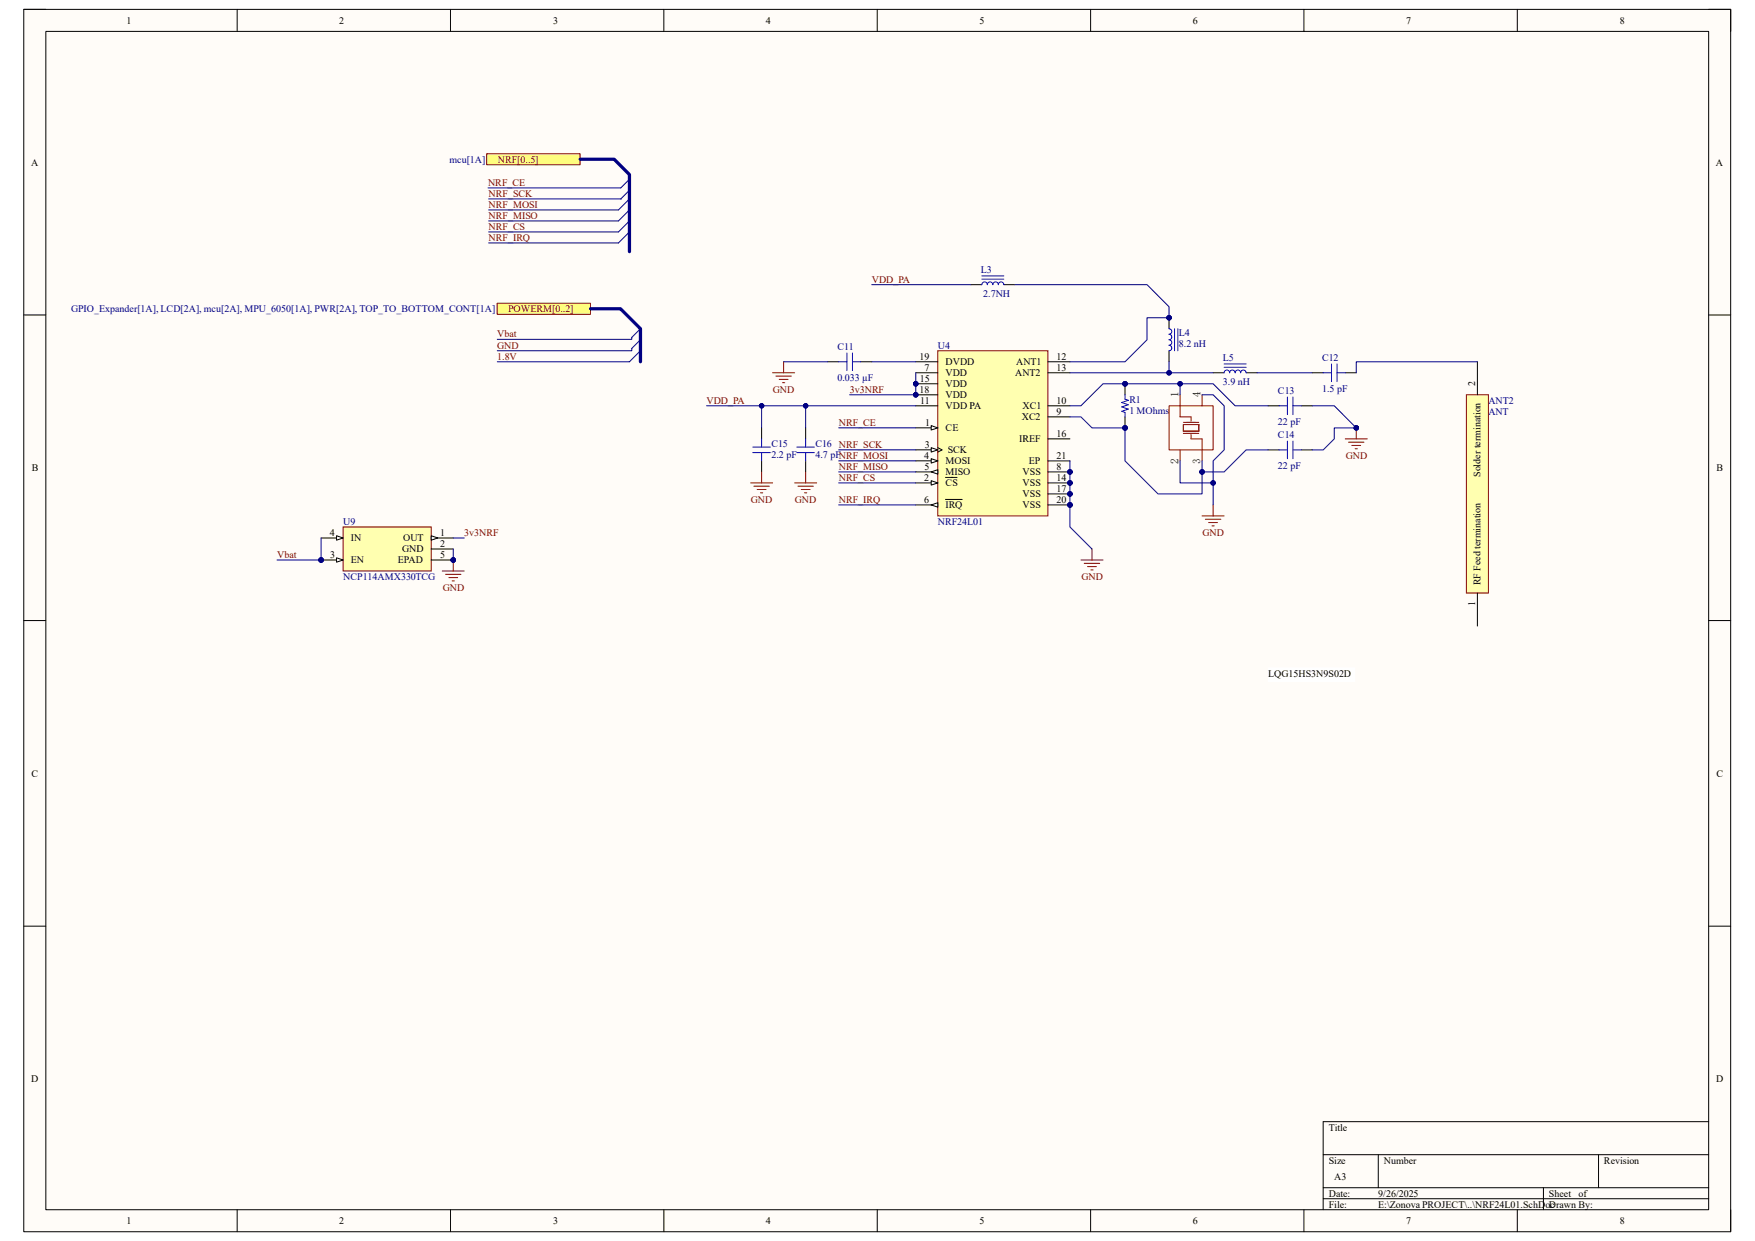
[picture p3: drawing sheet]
<svg xmlns="http://www.w3.org/2000/svg" width="297mm" height="210mm" viewBox="0 0 297 210" stroke-linecap="round" stroke-linejoin="round" font-family="sans-serif">
<path d="M4 1.6h288.9v206.8h-288.9z" fill-rule="evenodd" fill="#fffcf8"/>
<path d="M4 1.6h288.9v206.8h-288.9z" fill="none" stroke="#000" stroke-width=".17"/>
<path d="M7.8 5.3h281.4v199.4h-281.4z" fill-rule="evenodd" fill="#fffcf8"/>
<g fill="none" stroke="#000" stroke-width=".17">
<path d="M4 1.6h3.7M7.8 5.3h281.4v199.4h-281.4zM40.1 1.6v3.7M76.2 1.6v3.7M112.3 1.6v3.7M148.5 1.6v3.7M184.6 1.6v3.7M220.7 1.6v3.7M256.8 1.6v3.7M289.2 1.6h3.7v3.7M4 53.3h3.7M289.2 53.3h3.7"/>
<path d="M4 105h3.8M289.2 105h3.7M4 156.7h3.8M289.2 156.7h3.7M223.9 195.4h65.3M233.3 195.4v5.6M270.5 195.4v5.6M289.2 189.8h-65.3v14.9M40.1 204.7v3.7M76.2 204.7v3.7M112.4 204.7v3.7M148.5 204.7v3.7"/>
<path d="M184.6 204.7v3.7M220.7 204.7v3.7M223.9 201h65.3M223.9 202.9h65.3M256.8 204.7v3.7M261.2 201v3.7M292.9 204.7v3.7"/>
</g>
<circle cx="155" cy="64.9" r=".37" fill="#000080"/>
<circle cx="155" cy="64.9" r=".37" fill="none" stroke="#000080" stroke-width=".17"/>
<circle cx="155" cy="66.8" r=".37" fill="#000080"/>
<circle cx="155" cy="66.8" r=".37" fill="none" stroke="#000080" stroke-width=".17"/>
<circle cx="181.1" cy="79.9" r=".37" fill="#000080"/>
<circle cx="181.1" cy="79.9" r=".37" fill="none" stroke="#000080" stroke-width=".17"/>
<circle cx="181.1" cy="81.7" r=".37" fill="#000080"/>
<circle cx="181.1" cy="81.7" r=".37" fill="none" stroke="#000080" stroke-width=".17"/>
<circle cx="181.1" cy="83.6" r=".37" fill="#000080"/>
<circle cx="181.1" cy="83.6" r=".37" fill="none" stroke="#000080" stroke-width=".17"/>
<circle cx="181.1" cy="85.4" r=".37" fill="#000080"/>
<circle cx="181.1" cy="85.4" r=".37" fill="none" stroke="#000080" stroke-width=".17"/>
<path d="M158.7 59.4h18.6v27.9h-18.6z" fill-rule="evenodd" fill="#ffffb0"/>
<path d="M158.7 59.4h18.6v27.9h-18.6z" fill="none" stroke="#800000" stroke-width=".17"/>
<path d="M155 61.2h3.7M155 63.1h3.7M155 64.9h3.7" fill="none" stroke="#000" stroke-width=".17"/>
<circle cx="155" cy="64.9" r=".37" fill="#000080"/>
<circle cx="155" cy="64.9" r=".37" fill="none" stroke="#000080" stroke-width=".17"/>
<path d="M155 66.8h3.7" fill="none" stroke="#000" stroke-width=".17"/>
<circle cx="155" cy="66.8" r=".37" fill="#000080"/>
<circle cx="155" cy="66.8" r=".37" fill="none" stroke="#000080" stroke-width=".17"/>
<path d="M155 68.7h3.7M177.3 68.7h3.8M177.3 70.5h3.8M177.3 61.2h3.8M177.3 63.1h3.8M155 81.7h3.7" fill="none" stroke="#000" stroke-width=".17"/>
<path d="M157.6 81.3l1.1 .4-1.1 .4z" fill="#f8fcff"/>
<path d="M155 72.4h3.7M157.6 81.3l1.1 .4-1.1 .4zM160 80.8h2" fill="none" stroke="#000" stroke-width=".17"/>
<path d="M157.6 72l1.1 .4-1.1 .4z" fill="#f8fcff"/>
<path d="M157.6 72l1.1 .4-1.1 .4zM177.3 78h3.8M177.3 74.3h3.8M155 85.4h3.7" fill="none" stroke="#000" stroke-width=".17"/>
<path d="M157.6 85.4l1.1-.3v.7z" fill="#f8fcff"/>
<path d="M155 79.9h3.7M157.6 85.4l1.1-.3v.7zM160 84.5h2.8" fill="none" stroke="#000" stroke-width=".17"/>
<path d="M157.6 79.9l1.1-.4v.7z" fill="#f8fcff"/>
<path d="M155 78h3.7M157.6 79.9l1.1-.4v.7z" fill="none" stroke="#000" stroke-width=".17"/>
<path d="M157.6 77.6l1.1 .4-1.1 .4z" fill="#f8fcff"/>
<path d="M155 76.1h3.7M157.6 77.6l1.1 .4-1.1 .4z" fill="none" stroke="#000" stroke-width=".17"/>
<path d="M157.6 75.8l1.1 .3-1.1 .4z" fill="#f8fcff"/>
<path d="M157.6 75.8l1.1 .3-1.1 .4zM158.7 75.8l.8 .3-.8 .4M177.3 79.9h3.8" fill="none" stroke="#000" stroke-width=".17"/>
<circle cx="181.1" cy="79.9" r=".37" fill="#000080"/>
<circle cx="181.1" cy="79.9" r=".37" fill="none" stroke="#000080" stroke-width=".17"/>
<path d="M177.3 81.7h3.8" fill="none" stroke="#000" stroke-width=".17"/>
<circle cx="181.1" cy="81.7" r=".37" fill="#000080"/>
<circle cx="181.1" cy="81.7" r=".37" fill="none" stroke="#000080" stroke-width=".17"/>
<path d="M177.3 83.6h3.8" fill="none" stroke="#000" stroke-width=".17"/>
<circle cx="181.1" cy="83.6" r=".37" fill="#000080"/>
<circle cx="181.1" cy="83.6" r=".37" fill="none" stroke="#000080" stroke-width=".17"/>
<path d="M177.3 85.4h3.8" fill="none" stroke="#000" stroke-width=".17"/>
<circle cx="181.1" cy="85.4" r=".37" fill="#000080"/>
<circle cx="181.1" cy="85.4" r=".37" fill="none" stroke="#000080" stroke-width=".17"/>
<path d="M248.2 66.8h3.7v33.6h-3.7z" fill-rule="evenodd" fill="#ffffb0"/>
<path d="M248.2 66.8h3.7v33.6h-3.7z" fill="none" stroke="#800000" stroke-width=".17"/>
<path d="M205.3 63.1h1.9M210.9 63.1h1.9M250 61.2v5.6M250 100.4v5.5" fill="none" stroke="#000" stroke-width=".17"/>
<path d="M207.2 62.2h3.7M207.2 61.6h3.7M207.2 63.1a.47 .47 0 0 1 .4-.5 .47 .47 0 0 1 .5 .5 .47 .47 0 0 1 .5-.5 .47 .47 0 0 1 .4 .5 .47 .47 0 0 1 .5-.5 .47 .47 0 0 1 .5 .5 .47 .47 0 0 1 .4-.5 .47 .47 0 0 1 .5 .5" fill="none" stroke="#00f" stroke-width=".17"/>
<circle cx="197.8" cy="53.8" r=".37" fill="#000080"/>
<circle cx="197.8" cy="53.8" r=".37" fill="none" stroke="#000080" stroke-width=".17"/>
<path d="M197.8 53.8v1.8M197.8 59.4v1.8" fill="none" stroke="#000" stroke-width=".17"/>
<circle cx="197.8" cy="53.8" r=".37" fill="#000080"/>
<circle cx="197.8" cy="53.8" r=".37" fill="none" stroke="#000080" stroke-width=".17"/>
<g fill="none" stroke="#00f" stroke-width=".17">
<path d="M143.3 59.7v3M144.3 59.7v3M166.2 48.2a.47 .47 0 0 1 .4-.5 .47 .47 0 0 1 .5 .5 .47 .47 0 0 1 .5-.5 .47 .47 0 0 1 .4 .5 .47 .47 0 0 1 .5-.5 .47 .47 0 0 1 .5 .5 .47 .47 0 0 1 .4-.5 .47 .47 0 0 1 .5 .5M166.2 47.2h3.7M166.2 46.7h3.7M197.8 55.6a.47 .47 0 0 1 .5 .5 .47 .47 0 0 1-.5 .5 .47 .47 0 0 1 .5 .4 .47 .47 0 0 1-.5 .5 .47 .47 0 0 1 .5 .5 .47 .47 0 0 1-.5 .4 .47 .47 0 0 1 .5 .5 .47 .47 0 0 1-.5 .5M198.8 55.6v3.8M199.3 55.6v3.8M127.4 75.7h3M127.4 76.6h3M128.9 74.3v1.4M128.9 76.6v1.4"/>
<path d="M134.9 75.7h2.9M134.9 76.6h2.9M136.3 74.3v1.4M136.3 76.6v1.4M141.9 61.2h1.4M144.3 61.2h1.4M216.5 68.7h1.4M216.5 76.1h1.4M217.9 67.2v3M217.9 74.6v3M218.8 68.7h1.4M218.8 67.2v3"/>
<path d="M218.8 74.6v3M218.8 76.1h1.4M223.9 63.1h1.4M225.3 61.6v3M226.3 63.1h1.4M226.3 61.6v3"/>
</g>
<g fill="none" stroke="#000" stroke-width=".17">
<path d="M164.3 48.2h1.9M169.9 48.2h1.9M128.9 72.4v1.9M128.9 78v1.9M136.3 72.4v1.9M136.3 78v1.9M140.1 61.2h1.8M145.7 61.2h1.8M214.6 68.7h1.9M214.6 76.1h1.9M220.2 68.7h1.9M220.2 76.1h1.9"/>
<path d="M222.1 63.1h1.8M227.7 63.1h1.8"/>
</g>
<path d="M128.9 79.9v1.8M136.3 79.9v1.8M127 81.7h3.8M127.6 82.3h2.6M128.1 82.8h1.5M128.7 83.4h.4M134.5 81.7h3.7M135 82.3h2.6M135.6 82.8h1.5M136.2 83.4h.3" fill="none" stroke="#800000" stroke-width=".17"/>
<circle cx="190.4" cy="64.9" r=".37" fill="#000080"/>
<circle cx="190.4" cy="64.9" r=".37" fill="none" stroke="#000080" stroke-width=".17"/>
<circle cx="190.4" cy="72.4" r=".37" fill="#000080"/>
<circle cx="190.4" cy="72.4" r=".37" fill="none" stroke="#000080" stroke-width=".17"/>
<path d="M190.4 64.9v1.9" fill="none" stroke="#000" stroke-width=".17"/>
<circle cx="190.4" cy="64.9" r=".37" fill="#000080"/>
<circle cx="190.4" cy="64.9" r=".37" fill="none" stroke="#000080" stroke-width=".17"/>
<path d="M190.4 70.5v1.9" fill="none" stroke="#000" stroke-width=".17"/>
<circle cx="190.4" cy="72.4" r=".37" fill="#000080"/>
<circle cx="190.4" cy="72.4" r=".37" fill="none" stroke="#000080" stroke-width=".17"/>
<path d="M190.4 66.8v.8l.6 .1-1.2 .4 1.2 .4-1.2 .4 1.2 .3-1.2 .4 .6 .2v.7" fill="none" stroke="#00f" stroke-width=".17"/>
<path d="M227.7 74.3h3.7M228.2 74.8h2.6M228.8 75.4h1.5M229.3 75.9h.4M229.5 72.4v1.9" fill="none" stroke="#800000" stroke-width=".17"/>
<circle cx="229.5" cy="72.4" r=".37" fill="#000080"/>
<circle cx="229.5" cy="72.4" r=".37" fill="none" stroke="#000080" stroke-width=".17"/>
<path d="M130.8 63.1h3.7M131.3 63.6h2.6M131.9 64.2h1.5M132.4 64.8h.4M132.6 61.2v1.9M182.9 94.8h3.8M183.5 95.3h2.6M184.1 95.9h1.4M184.6 96.4h.4M184.8 92.9v1.9" fill="none" stroke="#800000" stroke-width=".17"/>
<path d="M82.4 26h15.8v1.9h-15.8z" fill-rule="evenodd" fill="#ffff80"/>
<path d="M82.4 26h15.8v1.9h-15.8zM203.4 87.3h3.8M204 87.9h2.6M204.6 88.4h1.4M205.1 89h.4M205.3 85.4v1.9" fill="none" stroke="#800000" stroke-width=".17"/>
<path d="M106.5 30.3l-1.4 1.5M106.5 32.2l-1.4 1.5M106.5 33.7l-1.8 1.8M106.5 35.5l-1.8 1.9M106.5 37.4l-1.8 1.9M106.5 39.3l-1.8 1.8M197.8 61.2v1.9M212.8 63.1h9.3M250 61.2h-20.5v1.9" fill="none" stroke="#000080" stroke-width=".17"/>
<path d="M197.8 68.7h7.5v7.4h-7.5zM199.7 68.7v1.8h1.9v.8M200.3 71.5h2.6M200.3 71.9h2.6v1.1h-2.6zM200.3 73.3h2.6M201.6 73.5v.8h1.8v1.8" fill="none" stroke="#a00000" stroke-width=".17"/>
<path d="M199.7 66.8v1.9M199.7 76.1v1.9M203.4 66.8v1.9M203.4 76.1v1.9" fill="none" stroke="#800" stroke-width=".17"/>
<circle cx="197.8" cy="63.1" r=".37" fill="#000080"/>
<g fill="none" stroke="#000080" stroke-width=".17">
<path d="M147.5 48.2h16.8M190.4 64.9h-3.7l-3.8 3.8h-1.8"/>
<circle cx="197.8" cy="63.1" r=".37"/>
</g>
<circle cx="190.4" cy="64.9" r=".37" fill="#000080"/>
<g fill="none" stroke="#000080" stroke-width=".17">
<path d="M181.1 70.5h1.8l1.9 1.9h5.6"/>
<circle cx="190.4" cy="64.9" r=".37"/>
</g>
<circle cx="190.4" cy="72.4" r=".37" fill="#000080"/>
<g fill="none" stroke="#000080" stroke-width=".17">
<path d="M222.1 68.7h3.7l3.7 3.7"/>
<circle cx="190.4" cy="72.4" r=".37"/>
</g>
<circle cx="229.5" cy="72.4" r=".37" fill="#000080"/>
<g fill="none" stroke="#000080" stroke-width=".17">
<path d="M229.5 72.4h-3.7v1.9l-1.9 1.8h-1.8"/>
<circle cx="229.5" cy="72.4" r=".37"/>
</g>
<circle cx="229.5" cy="72.4" r=".37" fill="#000080"/>
<g fill="none" stroke="#000080" stroke-width=".17">
<path d="M132.6 61.2h7.5M147.5 61.2h7.5M155 63.1v3.7h-11.2"/>
<circle cx="229.5" cy="72.4" r=".37"/>
</g>
<circle cx="155" cy="64.9" r=".37" fill="#000080"/>
<circle cx="155" cy="64.9" r=".37" fill="none" stroke="#000080" stroke-width=".17"/>
<circle cx="155" cy="66.8" r=".37" fill="#000080"/>
<g fill="none" stroke="#000080" stroke-width=".17">
<path d="M128.9 68.7v3.7"/>
<circle cx="155" cy="66.8" r=".37"/>
</g>
<circle cx="128.9" cy="68.7" r=".37" fill="#000080"/>
<g fill="none" stroke="#000080" stroke-width=".17">
<path d="M136.3 68.7v3.7"/>
<circle cx="128.9" cy="68.7" r=".37"/>
</g>
<circle cx="136.3" cy="68.7" r=".37" fill="#000080"/>
<g fill="none" stroke="#000080" stroke-width=".17">
<path d="M141.9 72.4h13.1M141.9 76.1h13.1M141.9 78h13.1M141.9 79.9h13.1M181.1 78v7.4M141.9 81.7h13.1M141.9 85.4h13.1"/>
<circle cx="136.3" cy="68.7" r=".37"/>
</g>
<circle cx="181.1" cy="79.9" r=".37" fill="#000080"/>
<circle cx="181.1" cy="79.9" r=".37" fill="none" stroke="#000080" stroke-width=".17"/>
<circle cx="181.1" cy="81.7" r=".37" fill="#000080"/>
<circle cx="181.1" cy="81.7" r=".37" fill="none" stroke="#000080" stroke-width=".17"/>
<circle cx="181.1" cy="83.6" r=".37" fill="#000080"/>
<circle cx="181.1" cy="83.6" r=".37" fill="none" stroke="#000080" stroke-width=".17"/>
<circle cx="181.1" cy="85.4" r=".37" fill="#000080"/>
<g fill="none" stroke="#000080" stroke-width=".17">
<path d="M181.1 85.4v3.8l3.7 3.7"/>
<circle cx="181.1" cy="85.4" r=".37"/>
</g>
<circle cx="181.1" cy="85.4" r=".37" fill="#000080"/>
<g fill="none" stroke="#000080" stroke-width=".17">
<path d="M82.6 31.8h22.5M82.7 33.7h22.5M82.7 35.5h22M82.7 37.4h22M82.7 39.3h22M82.7 41.1h22M190.4 72.4v5.6l5.6 5.6h7.4v-3.7"/>
<circle cx="181.1" cy="85.4" r=".37"/>
</g>
<circle cx="190.4" cy="72.4" r=".37" fill="#000080"/>
<circle cx="190.4" cy="72.4" r=".37" fill="none" stroke="#000080" stroke-width=".17"/>
<circle cx="203.4" cy="79.9" r=".37" fill="#000080"/>
<g fill="none" stroke="#000080" stroke-width=".17">
<path d="M214.6 76.1h-3.7l-3.7 3.8h-3.8"/>
<circle cx="203.4" cy="79.9" r=".37"/>
</g>
<circle cx="203.4" cy="79.9" r=".37" fill="#000080"/>
<g fill="none" stroke="#000080" stroke-width=".17">
<path d="M199.7 64.9v1.9"/>
<circle cx="203.4" cy="79.9" r=".37"/>
</g>
<circle cx="199.7" cy="64.9" r=".37" fill="#000080"/>
<g fill="none" stroke="#000080" stroke-width=".17">
<path d="M203.4 78v1.9"/>
<circle cx="199.7" cy="64.9" r=".37"/>
</g>
<circle cx="203.4" cy="79.9" r=".37" fill="#000080"/>
<g fill="none" stroke="#000080" stroke-width=".17">
<path d="M203.4 66.8h1.9l1.9 1.9v7.4l-1.9 1.9v3.7h-5.6v-3.7"/>
<circle cx="203.4" cy="79.9" r=".37"/>
</g>
<circle cx="205.3" cy="81.7" r=".37" fill="#000080"/>
<g fill="none" stroke="#000080" stroke-width=".17">
<path d="M205.3 81.7v3.7"/>
<circle cx="205.3" cy="81.7" r=".37"/>
</g>
<circle cx="205.3" cy="81.7" r=".37" fill="#000080"/>
<g fill="none" stroke="#000080" stroke-width=".17">
<path d="M119.6 68.7h35.4"/>
<circle cx="205.3" cy="81.7" r=".37"/>
</g>
<circle cx="128.9" cy="68.7" r=".37" fill="#000080"/>
<circle cx="128.9" cy="68.7" r=".37" fill="none" stroke="#000080" stroke-width=".17"/>
<circle cx="136.3" cy="68.7" r=".37" fill="#000080"/>
<g fill="none" stroke="#000080" stroke-width=".17">
<path d="M171.8 48.2h22.3l3.7 3.7v1.9h-3.7v3.7l-3.7 3.7h-9.3"/>
<circle cx="136.3" cy="68.7" r=".37"/>
</g>
<circle cx="197.8" cy="53.8" r=".37" fill="#000080"/>
<g fill="none" stroke="#000080" stroke-width=".17">
<path d="M181.1 63.1h24.2"/>
<circle cx="197.8" cy="53.8" r=".37"/>
</g>
<circle cx="197.8" cy="63.1" r=".37" fill="#000080"/>
<g fill="none" stroke="#000080" stroke-width=".17">
<path d="M190.4 64.9h14.9l3.7 3.8h5.6"/>
<circle cx="197.8" cy="63.1" r=".37"/>
</g>
<circle cx="190.4" cy="64.9" r=".37" fill="#000080"/>
<circle cx="190.4" cy="64.9" r=".37" fill="none" stroke="#000080" stroke-width=".17"/>
<circle cx="199.7" cy="64.9" r=".37" fill="#000080"/>
<circle cx="199.7" cy="64.9" r=".37" fill="none" stroke="#000080" stroke-width=".17"/>
<path d="M98.2 27h5.7l2.6 2.5v13.1" fill="none" stroke="#000080" stroke-width=".55"/>
<path d="M74.8 96.6h3.8M75.4 97.2h2.6M76 97.8h1.5M76.5 98.3h.4M76.7 94.8v1.8" fill="none" stroke="#800000" stroke-width=".17"/>
<circle cx="76.7" cy="94.8" r=".37" fill="#000080"/>
<circle cx="76.7" cy="94.8" r=".37" fill="none" stroke="#000080" stroke-width=".17"/>
<circle cx="54.3" cy="94.8" r=".37" fill="#000080"/>
<circle cx="54.3" cy="94.8" r=".37" fill="none" stroke="#000080" stroke-width=".17"/>
<circle cx="76.7" cy="94.8" r=".37" fill="#000080"/>
<circle cx="76.7" cy="94.8" r=".37" fill="none" stroke="#000080" stroke-width=".17"/>
<path d="M58.1 89.2h14.9v7.4h-14.9z" fill-rule="evenodd" fill="#ffffb0"/>
<path d="M58.1 89.2h14.9v7.4h-14.9z" fill="none" stroke="#800000" stroke-width=".17"/>
<path d="M54.3 91h3.8" fill="none" stroke="#000" stroke-width=".17"/>
<path d="M57 90.7l1.1 .3-1.1 .4z" fill="#f8fcff"/>
<path d="M54.3 94.8h3.8M57 90.7l1.1 .3-1.1 .4z" fill="none" stroke="#000" stroke-width=".17"/>
<path d="M57 94.4l1.1 .4-1.1 .3z" fill="#f8fcff"/>
<path d="M57 94.4l1.1 .4-1.1 .3z" fill="none" stroke="#000" stroke-width=".17"/>
<circle cx="54.3" cy="94.8" r=".37" fill="#000080"/>
<circle cx="54.3" cy="94.8" r=".37" fill="none" stroke="#000080" stroke-width=".17"/>
<path d="M73 91h3.7" fill="none" stroke="#000" stroke-width=".17"/>
<path d="M73 90.7l1.1 .3-1.1 .4z" fill="#f8fcff"/>
<path d="M73 90.7l1.1 .3-1.1 .4zM73 92.9h3.7M73 94.8h3.7" fill="none" stroke="#000" stroke-width=".17"/>
<circle cx="76.7" cy="94.8" r=".37" fill="#000080"/>
<g fill="none" stroke="#000080" stroke-width=".17">
<path d="M46.9 94.8h7.4"/>
<circle cx="76.7" cy="94.8" r=".37"/>
</g>
<circle cx="54.3" cy="94.8" r=".37" fill="#000080"/>
<g fill="none" stroke="#000080" stroke-width=".17">
<path d="M76.7 92.9v1.9"/>
<circle cx="54.3" cy="94.8" r=".37"/>
</g>
<circle cx="76.7" cy="94.8" r=".37" fill="#000080"/>
<g fill="none" stroke="#000080" stroke-width=".17">
<path d="M54.3 91v3.8M76.7 91h1.9"/>
<circle cx="76.7" cy="94.8" r=".37"/>
</g>
<circle cx="54.3" cy="94.8" r=".37" fill="#000080"/>
<circle cx="54.3" cy="94.8" r=".37" fill="none" stroke="#000080" stroke-width=".17"/>
<path d="M84.1 51.3h15.8v1.9h-15.8z" fill-rule="evenodd" fill="#ffff80"/>
<path d="M84.1 51.3h15.8v1.9h-15.8z" fill="none" stroke="#800000" stroke-width=".17"/>
<path d="M108.4 55.6l-1.5 1.5v.3h-22.7M108.4 57.5l-1.5 1.5v.4h-22.7M108.4 59.4l-1.9 1.8h-22.3" fill="none" stroke="#000080" stroke-width=".17"/>
<path d="M99.9 52.2h5.1l3.4 3.4v5.6" fill="none" stroke="#000080" stroke-width=".55"/>
<path d="M214.6 113h14.7v2.3h-14.7z" fill-rule="evenodd" fill="#fff"/>
<path d="M214.6 113h14.7v2.3h-14.7z" fill="none" stroke="#fff" stroke-width=".17"/>
<g font-size="1.9">
<text x="199.4" y="67.2" transform="rotate(-90 199.4 67.2)">1</text>
<text x="203.2" y="67.2" transform="rotate(-90 203.2 67.2)">4</text>
<text x="199.4" y="78.4" transform="rotate(-90 199.4 78.4)">2</text>
<text x="203.2" y="78.4" transform="rotate(-90 203.2 78.4)">3</text>
</g>
<g font-size="1.7">
<text x="21.4" y="4">1</text>
<text x="57.4" y="4">2</text>
<text x="93.6" y="4">3</text>
<text x="129.6" y="4">4</text>
<text x="165.8" y="4">5</text>
<text x="201.8" y="4">6</text>
<text x="238" y="4">7</text>
<text x="274.1" y="4">8</text>
<text x="5.3" y="28">A</text>
<text x="290.4" y="28">A</text>
<text x="155.6" y="60.9">19</text>
<text x="155.7" y="64.6">15</text>
<text x="156.5" y="62.7">7</text>
<text x="160" y="61.8">DVDD</text>
<text x="160" y="63.7">VDD</text>
<text x="160" y="65.5">VDD</text>
<text x="171.8" y="63.7">ANT2</text>
<text x="172" y="61.8">ANT1</text>
<text x="178.8" y="60.9">12</text>
<text x="178.8" y="62.7">13</text>
<text x="249.6" y="65.3" transform="rotate(-90 249.6 65.3)">2</text>
<text x="155.6" y="66.5">18</text>
<text x="155.7" y="68.3">11</text>
<text x="160" y="67.4">VDD</text>
<text x="160" y="69.3">VDD PA</text>
<text x="172.9" y="71.1">XC2</text>
<text x="173.1" y="69.3">XC1</text>
<text x="178.8" y="68.3">10</text>
<text x="178.8" y="70.2">9</text>
<text x="156.4" y="77.6">4</text>
<text x="156.5" y="75.8">3</text>
<text x="156.6" y="72.1">1</text>
<text x="160" y="73">CE</text>
<text x="160.4" y="76.7">SCK</text>
<text x="172.5" y="74.8">IREF</text>
<text x="178.8" y="77.6">21</text>
<text x="178.8" y="73.9">16</text>
<text x="5.4" y="79.8">B</text>
<text x="156.4" y="81.4">2</text>
<text x="156.5" y="79.5">5</text>
<text x="160" y="82.3">CS</text>
<text x="160" y="80.4">MISO</text>
<text x="160" y="78.6">MOSI</text>
<text x="173.1" y="80.4">VSS</text>
<text x="173.1" y="82.3">VSS</text>
<text x="174.1" y="78.6">EP</text>
<text x="178.8" y="79.5">8</text>
<text x="178.8" y="81.4">14</text>
<text x="178.8" y="83.2">17</text>
<text x="250.6" y="80.7" transform="rotate(-90 250.6 80.7)">Solder termination</text>
<text x="290.5" y="79.8">B</text>
<text x="156.4" y="85.1">6</text>
<text x="160" y="86">IRQ</text>
<text x="173.1" y="84.2">VSS</text>
<text x="173.1" y="86">VSS</text>
<text x="178.8" y="85.1">20</text>
<text x="55.8" y="90.7">4</text>
<text x="55.9" y="94.4">3</text>
<text x="59.4" y="91.6">IN</text>
<text x="59.4" y="95.3">EN</text>
<text x="67.4" y="95.3">EPAD</text>
<text x="68.1" y="93.5">GND</text>
<text x="68.2" y="91.6">OUT</text>
<text x="74.5" y="90.7">1</text>
<text x="74.5" y="92.5">2</text>
<text x="74.5" y="94.4">5</text>
<text x="250.6" y="99.1" transform="rotate(-90 250.6 99.1)">RF Feed termination</text>
<text x="249.6" y="102.5" transform="rotate(-90 249.6 102.5)">1</text>
<text x="214.6" y="114.6">LQG15HS3N9S02D</text>
<text x="5.3" y="131.4">C</text>
<text x="290.5" y="131.4">C</text>
<text x="5.3" y="183.2">D</text>
<text x="290.4" y="183.2">D</text>
<text x="224.9" y="191.3">Title</text>
<text x="224.9" y="196.9">Size</text>
<text x="234.2" y="196.9">Number</text>
<text x="271.4" y="196.9">Revision</text>
<text x="224.9" y="202.5">Date:</text>
<text x="225.8" y="199.7">A3</text>
<text x="233.3" y="202.5">9/26/2025</text>
<text x="262.1" y="202.5">Sheet</text>
<text x="267.2" y="202.5">of</text>
<text x="21.4" y="207.2">1</text>
<text x="57.4" y="207.2">2</text>
<text x="93.6" y="207.2">3</text>
<text x="129.6" y="207.2">4</text>
<text x="165.8" y="207.2">5</text>
<text x="201.8" y="207.2">6</text>
<text x="224.9" y="204.4">File:</text>
<text x="233.3" y="204.4">E:\Zonova PROJECT\..\NRF24L01.SchDoc</text>
<text x="238" y="207.2">7</text>
<text x="262.1" y="204.4">Drawn By:</text>
<text x="274.1" y="207.2">8</text>
</g>
<g font-size="1.7" fill="#000080">
<text x="76.1" y="27.5">mcu[1A]</text>
<text x="166" y="46.1">L3</text>
<text x="12" y="52.8">GPIO_Expander[1A], LCD[2A], mcu[2A], MPU_6050[1A], PWR[2A], TOP_TO_BOTTOM_CONT[1A]</text>
<text x="166.4" y="50.2">2.7NH</text>
<text x="141.7" y="59.2">C11</text>
<text x="158.7" y="59">U4</text>
<text x="199.5" y="56.9">L4</text>
<text x="199.5" y="58.8">8.2 nH</text>
<text x="141.7" y="64.4">0.033 µF</text>
<text x="207" y="61">L5</text>
<text x="207" y="65.2">3.9 nH</text>
<text x="223.7" y="61">C12</text>
<text x="191.1" y="70">1 MOhms</text>
<text x="191.1" y="68.2">R1</text>
<text x="216.3" y="71.9">22 pF</text>
<text x="216.3" y="66.6">C13</text>
<text x="223.7" y="66.3">1.5 pF</text>
<text x="251.9" y="68.3">ANT2</text>
<text x="251.9" y="70.2">ANT</text>
<text x="130.6" y="77.5">2.2 pF</text>
<text x="130.6" y="75.6">C15</text>
<text x="138" y="77.5">4.7 pFNRF_MOSI</text>
<text x="138" y="75.6">C16 NRF_SCK</text>
<text x="216.3" y="74.1">C14</text>
<text x="216.3" y="79.3">22 pF</text>
<text x="58.1" y="88.8">U9</text>
<text x="158.7" y="88.8">NRF24L01</text>
<text x="58.1" y="98.1">NCP114AMX330TCG</text>
</g>
<g font-size="1.7" fill="#800000">
<text x="84.2" y="27.5">NRF[0..5]</text>
<text x="82.6" y="31.5">NRF_CE</text>
<text x="82.7" y="33.3">NRF_SCK</text>
<text x="82.7" y="35.2">NRF_MOSI</text>
<text x="82.7" y="37">NRF_MISO</text>
<text x="82.7" y="38.9">NRF_CS</text>
<text x="82.7" y="40.8">NRF_IRQ</text>
<text x="147.5" y="47.8">VDD_PA</text>
<text x="86" y="52.8">POWERM[0..2]</text>
<text x="84.2" y="57.1">Vbat</text>
<text x="84.2" y="59">GND</text>
<text x="84.2" y="60.9">1.8V</text>
<text x="119.5" y="68.3">VDD_PA</text>
<text x="130.8" y="66.5">GND</text>
<text x="143.8" y="66.5">3v3NRF</text>
<text x="141.9" y="72.1">NRF_CE</text>
<text x="227.8" y="77.6">GND</text>
<text x="141.9" y="79.5">NRF_MISO</text>
<text x="141.9" y="81.4">NRF_CS</text>
<text x="127.1" y="85.1">GND</text>
<text x="134.5" y="85.1">GND</text>
<text x="141.9" y="85.1">NRF_IRQ</text>
<text x="46.9" y="94.4">Vbat</text>
<text x="78.6" y="90.7">3v3NRF</text>
<text x="203.5" y="90.7">GND</text>
<text x="74.9" y="100">GND</text>
<text x="183" y="98.1">GND</text>
</g>
</svg>
